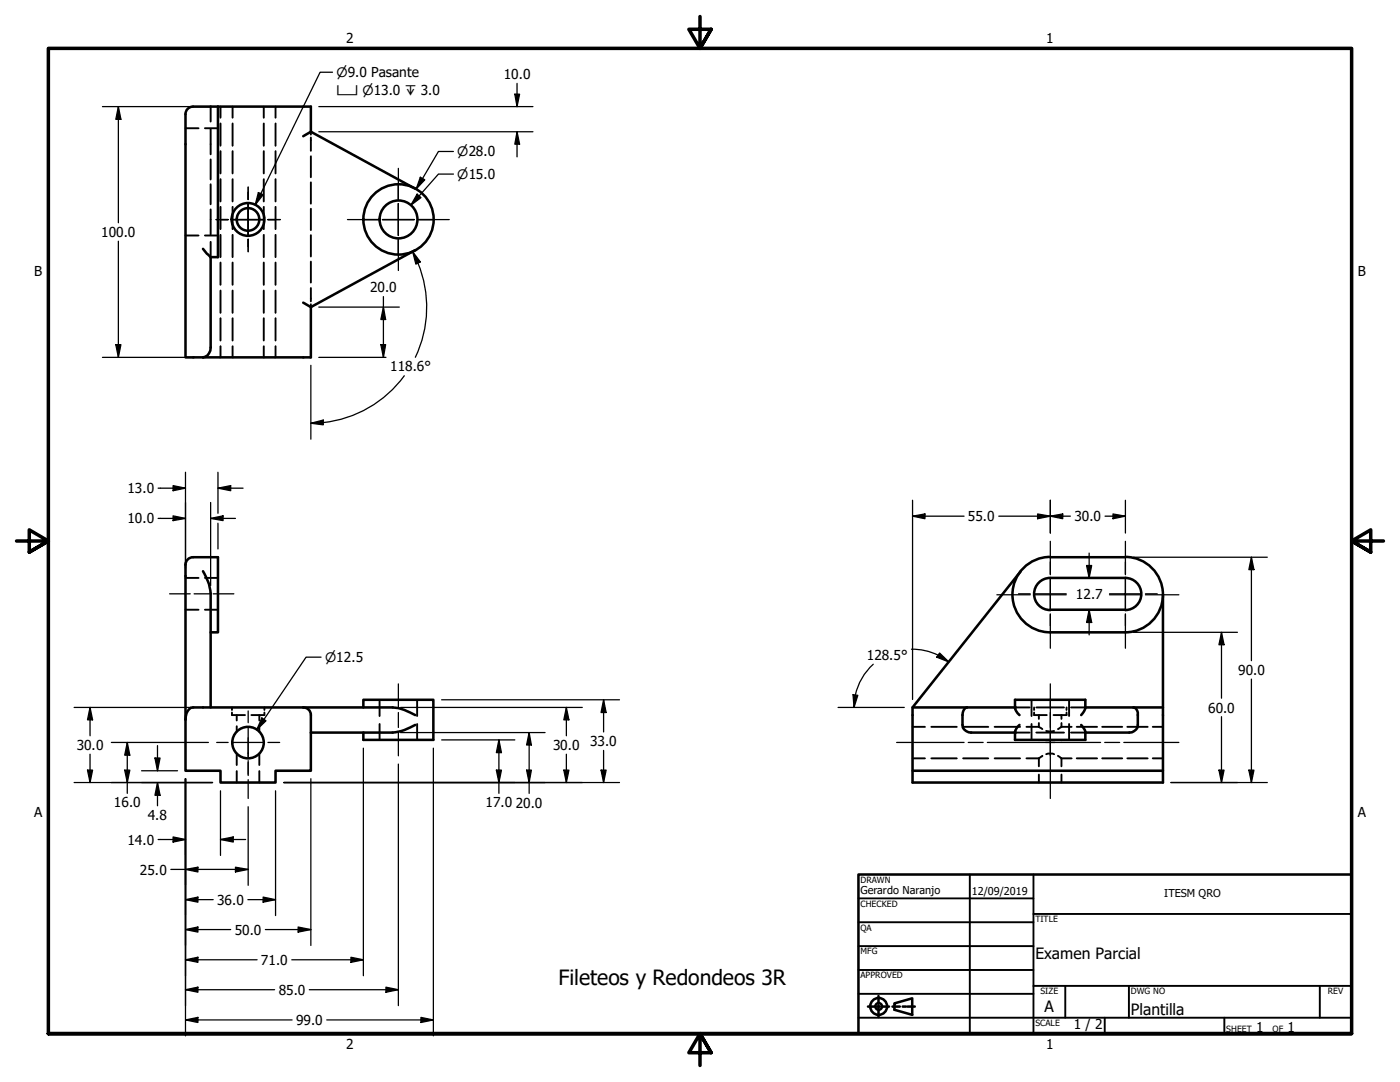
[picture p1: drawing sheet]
<svg xmlns="http://www.w3.org/2000/svg" width="279mm" height="216mm" viewBox="0 0 279 216" stroke-linecap="round" stroke-linejoin="round" font-family="sans-serif">
<!-- layer: Oculto (ANSI) -->
<g fill="none" stroke="#000" stroke-width=".38">
<path d="M37 25.6h2.6M40.9 25.6h2.6M42 21.3v3M42 25.8v5M42 31.8v4M42 36.8v4M44 21.3v2.2M44 24.6v4.5M44 30.2v4.4M44 35.8v4.4M46.4 21.3v2.2M46.4 24.6v4.5"/>
<path d="M46.4 30.2v4.4M46.4 35.8v4.4M52.6 21.3v2.2M52.6 24.6v4.5M52.6 30.2v4.4M52.6 35.8v4.4M55 21.3v2.2M55 24.6v4.5M55 30.2v4.4M55 35.8v4.4M62 26.3v.6M62 27.4v2.7"/>
<path d="M62 31.2v4.2M62 36.4v4.2M37 47h2.6M40.9 47h2.6M42 41.8v5M42 48.3v3M44 41.3v4.4M44 46.9v4.4M44 52.4v4.4M44 58v4.4M46.4 41.3v4.4M46.4 46.9v4.4"/>
<path d="M46.4 52.4v4.4M46.4 58v4.4M52.6 41.3v4.4M52.6 46.9v4.4M52.6 52.4v4.4M52.6 58v4.4M55 41.3v4.4M55 46.9v4.4M55 52.4v4.4M55 58v4.4M62 41.7v4.2M62 46.9v4.3"/>
<path d="M62 52.2v4.2M62 57.5v2.6M44 63.5v4.4M44 69.1v2.2M46.4 63.5v4.4M46.4 69.1v2.2M52.6 63.5v4.4M52.6 69.1v2.2M55 63.5v4.4M55 69.1v2.2M62 60.7v.6M37 115.3h2.6"/>
<path d="M40.9 115.3h2.6M37 121.7h2.6M40.9 121.7h2.6M75.8 139.6v3.3M83.2 139.6v3.3M205.9 139.6v3.3M213.4 139.6v3.3M46.3 142.2v.5h2.6M46.3 141.2v.5M47.2 142.7v1.1M47.2 144.9v1.1M47.2 150.4v2.3"/>
<path d="M47.2 153.9v2.2M51.8 142.7v1.1M51.8 144.9v1.1M51.8 150.4v2.3M51.8 153.9v2.2M52.8 142.2v.5h-2.6M52.8 141.2v.5M75.8 144.5v3.1M83.2 144.5v3.1M182.1 145h2.5M182.1 151.3h2.5M185.9 145h5"/>
<path d="M185.9 151.3h5M192.2 145h5M192.2 151.3h5M198.5 145h5.1M198.5 151.3h5.1M202.6 146l.1 .2h2.8M202.6 146.2h.1M202.6 141.2h.1M204.9 145h2.4M204.9 151.3h2.4M205.5 141.2h-2.8l-.1 .1M205.9 144.5v3.1"/>
<path d="M206.4 142.2v.5h2.5M206.4 141.2v.5M206.8 146.2h5.5M206.8 141.2h5.5M207.3 145l.7 .5M207.3 142.7v.7M207.3 144.3v.7M207.3 151.3v1.6M207.3 154.6v1.5M208 150.8l-.7 .5M208.8 150.5l.4-.1 1.2 .1M208.8 145.9l.8 .1 .8-.1"/>
<path d="M211.1 150.8l.7 .5M211.8 145l-.7 .5M211.8 142.7v.7M211.8 144.3v.7M211.8 151.3v1.6M211.8 154.6v1.5M211.8 145h2.1M211.8 151.3h2.1M212.9 142.2v.5h-2.7M212.9 141.2v.5M213.4 144.5v3.1M213.7 146.2h2.8"/>
<path d="M213.7 141.2h2.8M214.9 145h4M214.9 151.3h4M216.5 146.2h.1M216.5 141.2h.1M216.5 146.1v.1M216.6 141.2v.1M216.6 146v.1M220 145h4M220 151.3h4M225 145h4M225 151.3h4"/>
<path d="M230.1 145h2M230.1 151.3h2"/>
</g>
<!-- layer: Visible (ANSI) -->
<g fill="none" stroke="#000" stroke-width=".51">
<path d="M37 22.8v48.5h25v-10l20.9-11.4M38.5 21.3a1.49 1.49 0 0 0-1.5 1.5M38.5 21.3h23.5v5l20.9 11.4M43.5 21.3v30h-1.5M62 26.3l-1.5 .9M40.5 49.7l1.5 1.6M42 51.3v18a1.93 1.93 0 0 1-1.5 2M60.5 60.4l1.5 .9M38.5 111.2a1.49 1.49 0 0 0-1.5 1.5v30.9M38.5 111.2h5v15h-1.5M40.5 114a9.9 9.9 0 0 1 1.5 4.4v22.8M203.7 114l-21.6 27.2v14.9h50v-37.4"/>
<path d="M209.6 111.1a7.5 7.5 0 0 0-7.5 7.5 7.5 7.5 0 0 0 7.5 7.6h15M209.6 111.2h15M224.6 115.3a3.2 3.2 0 0 1 3.2 3.2 3.2 3.2 0 0 1-3.2 3.2M224.6 111.1a7.5 7.5 0 0 1 7.5 7.6 7.5 7.5 0 0 1-7.5 7.5M224.6 115.3h-15a3.2 3.2 0 0 0-3.2 3.2 3.2 3.2 0 0 0 3.2 3.2M209.6 121.7h15M60.5 141.2a1.49 1.49 0 0 1 1.5 1.5M62 142.7v11.1h-7v2.3h-11v-2.3h-7v-10.2M72.5 141.2v-1.6h14v8h-14v-1.4M82.9 142.7l-2.2-1-1.2-.4-1.1-.1h-39.9a1.73 1.73 0 0 0-1.4 1.7l-.1 .7M82.9 144.7a10.6 10.6 0 0 1-4.5 1.5h-16.4M182.1 141.2h20.5"/>
<path d="M182.1 153.8h50M193 141.2a1.36 1.36 0 0 0-.9 1.5v2a1.6 1.6 0 0 0 1.7 1.5h8.8M203.5 144.7l-.4 .3a2.8 2.8 0 0 0-.5 2.6h14l-.1-1.9-.7-1M203.5 142.7l-.4-.4a2.86 2.86 0 0 1-.5-2.7h14a2.86 2.86 0 0 1-.5 2.7l-.3 .4M216.6 141.2h15.5M226.2 141.2a1.22 1.22 0 0 1 .9 1.5v2a1.6 1.6 0 0 1-1.7 1.5h-8.8"/>
<circle cx="49.5" cy="43.8" r="2.25"/>
<circle cx="49.5" cy="43.8" r="3.3"/>
<circle cx="79.5" cy="43.8" r="3.8"/>
<circle cx="79.5" cy="43.8" r="7"/>
<circle cx="49.5" cy="148.2" r="3.1"/>
</g>
<!-- layer: Oculto (ANSI) -->
<g fill="#000">
<circle cx="202.7" cy="141.2" r=".19"/>
<circle cx="202.7" cy="146.2" r=".19"/>
</g>
<!-- layer: Borde (ANSI) -->
<path d="M139.7 3.3v6.4l-2.2-3.9h4.4l-2.2 3.9 2.2-3.9M3.3 107.9h6.4l-3.9-2.2v4.5l3.9-2.3-3.9 2.3M276.1 107.9h-6.4l3.9-2.2v4.5l-3.9-2.3 3.9 2.3M9.7 206.2v-196.5h260v196.5h-260h260M141.9 210.1l-2.2-3.9 2.2 3.9h-4.4l2.2-3.9v6.4" fill="none" stroke="#000" stroke-width=".7"/>
<g fill="none" stroke="#000" stroke-width=".51">
<path d="M171.3 174.5h98.4v31.7h-98.4zM175.3 198.8v1.4M173.2 200.9h1.4M175.1 200.9h.5M175.3 200.6v.5M175.3 201.5v1.4M176 200.9h1.4M178.1 200.9h1.5M178.5 200.2l3.6-1v3.3l-3.6-1zM180.1 200.9h.7M181.1 200.9h1.5"/>
<circle cx="175.4" cy="200.8" r="1.68"/>
<circle cx="175.4" cy="200.8" r=".67"/>
</g>
<g fill="none" stroke="#000" stroke-width=".38">
<path d="M171.3 179.3h34.9M193.5 174.5v31.7M206.2 174.5v31.7M171.3 184h34.9M171.3 188.8h34.9M171.3 193.5h34.9M171.3 198.3h34.9M206.2 196.7h63.5M206.2 182.4h63.5M212.6 196.7v6.4M225.3 196.7v6.4M263.4 196.7v6.4"/>
<path d="M171.3 203.1h98.4M220.5 203.1v3.1M244.3 203.1v3.1"/>
</g>
<!-- layer: Eje (ANSI) -->
<g fill="none" stroke="#000" stroke-width=".25">
<path d="M33.8 118.5h4.2M38.7 118.5h3.1M42.5 118.5h4.2M79.5 136.5v4.9M209.6 139.5v8.7M209.6 136.5v4.9M49.5 147.2v3.7M49.5 151.8v2.9M49.5 155.6v3.7M79.5 142.2v3M79.5 146v4.8M178.9 148.1h13.5"/>
<path d="M193.2 148.1h3M197 148.1h22.6M209.6 148.1v11.2M209.6 142.2v3M209.6 146v4.8M220.5 148.1h3M224.3 148.1h11"/>
</g>
<!-- layer: Marca de centro (ANSI) -->
<g fill="none" stroke="#000" stroke-width=".25">
<path d="M49.5 37.3v2.5M79.5 33.6v6.2M43.1 43.8h2.4M46.4 43.8h6.3M49.5 40.6v6.4M49.5 47.8v2.4M53.5 43.8h2.4M69.3 43.8h6.3M76.3 43.8h6.4M79.5 40.6v6.4M79.5 47.8v6.2M83.5 43.8h6.2"/>
<path d="M198.9 118.7h6.7M203.3 118.5h2.3M206.4 118.5h6.4M206.4 118.7h6.4M209.6 108v6.7M209.6 115.3v6.6M224.6 115.3v3.2h-3.2M224.6 115.5v3.2h-3.2M224.6 108v6.7M224.6 118.7h3.2M227.8 118.5h-3.2v3.4M228.6 118.5h2.3"/>
<path d="M228.6 118.7h6.7M209.6 122.5v6.8M224.6 122.5v6.8M43.2 148.1h2.3M46.4 148.1h6.3M49.5 141.9v2.3M49.5 145v6.3M49.5 152.1v2.4M53.5 148.1h2.3"/>
</g>
<!-- layer: Cota (ANSI) -->
<g fill="none" stroke="#000" stroke-width=".25">
<path d="M102.7 18.8h1l-.5 2.5zM103.2 16.6v4.7M20.4 21.3h21.5M23.6 21.3l.5 2.5h-1zM23.6 21.3v23.1M63.6 21.3h42.8M63.6 26.3h42.8M83.2 38.7l.8 .7-2 1.6zM83.9 35.4l.9 .5-1.7 1.8zM90.5 30.2h-3l-4.4 7.5M90.5 34.7h-3l-5.5 6.3M103.2 26.3l.5 2.5h-1z"/>
<path d="M103.2 26.3v5M23.6 48.1v23.2M76.5 59.2v12.1M82.4 50.2l1.5 2.1-.9 .4zM82.4 50.2l1 2.3M83.4 52.5a23.1 23.1 0 0 1-.5 18.8M20.4 71.3h18.5M23.1 68.8h1l-.5 2.5zM62 72.9v14.7M63.6 71.3h13.4M63.6 61.3h16.1M76 68.8h1l-.5 2.5z"/>
<path d="M76.5 61.3l.5 2.5h-1zM80.7 75a23.1 23.1 0 0 1-16.2 9.3M31.6 97.4h5.4M34.5 96.9l2.5 .5-2.5 .5zM37 94.2v19.1M43.5 97.4l2.5-.5v1zM43.5 97.4h5M43.5 94.2v8.2M62 84.5l2.5-.7v1zM64.5 84.3l-2.5 .2M182.1 99.8v39.8M209.6 99.8v6.6"/>
<path d="M224.6 99.8v6.6M31.6 103.4h5.4M34.5 102.9l2.5 .5-2.5 .5zM42 103.4l2.5-.5v1zM42 103.4h5M42 100.3v16.5M43.5 104.4v5.1M182.1 103l2.5-.4v.9zM182.1 103h10.3M199.3 103h14.3M207.1 102.6l2.5 .4-2.5 .5zM209.6 103l2.5-.4v.9z"/>
<path d="M216.9 112.8h1l-.5 2.5zM217.4 110.4v4.9M220.5 103h4.1M222.1 102.6l2.5 .4-2.5 .5zM226.2 111.2h26.7M249.7 111.2l.6 2.5h-1.1zM249.7 111.2v20.6M64.1 131.1h-3l-9.9 14.5M88.1 139.6h35.5M120.5 139.6l.5 2.6h-1zM120.5 139.6v6.4M170.2 138.6l1 .1-.8 2.5z"/>
<path d="M174.3 132.5a11.7 11.7 0 0 0-3.6 6.2l-.3 2.5M181.9 129.5a11.7 11.7 0 0 1 5.3 1.2M187.3 130.7l2.1 1.4M187.5 130.3l1.9 1.8-2.5-1zM217.4 121.7l.5 2.5h-1zM217.4 121.7v5M226.2 126.2h20.8M243.8 126.2l.5 2.5h-1zM243.8 126.2v13.1M249.7 135.5v20.6M14.8 141.2h24.1M14.8 156.1h27.6"/>
<path d="M17.5 153.7h1l-.5 2.4zM18 141.2l.5 2.4h-1zM18 141.2v5.6M18 150.5v5.6M22.2 148.1h19.4M24.9 153.7h1l-.5 2.4zM25.4 148.1l.5 2.6h-1zM25.4 148.1v10.2M28.3 153.8h7.1M30.9 151.3h1l-.5 2.5zM31.4 156.1l.5 2.6h-1zM31.4 148.8v5"/>
<path d="M31.4 156.1v4.7M37 155.4v51.3M44 157.8v12.9M52.3 143.3l.8 .5-1.9 1.8zM55 157.8v24.9M56.6 156.1h67M62 155.4v33.3M72.5 149.3v45.4M79.5 152.5v48.2M79.9 141.2h36.3M79.9 146.2h28.9M86.5 149.3v57.4"/>
<path d="M88.1 147.6h14.6M99.1 153.7h1l-.5 2.4zM99.6 147.6l.5 2.6h-1zM99.6 147.6v10.7M105.1 153.7h.9l-.4 2.4zM105.6 146.2l.4 2.5h-.9zM105.6 146.2v12.1M112.5 153.7h1l-.5 2.4zM113 141.2l.5 2.4h-1zM113 141.2v5.6M113 150.5v5.6M120 153.7h1l-.5 2.4z"/>
<path d="M120.5 149.7v6.4M167.3 141.2h13.2M233.7 156.1h19.2M243.3 153.7h1l-.5 2.4zM243.8 143v13.1M249.2 153.7h1.1l-.6 2.4zM31.6 167.5h5.4M34.1 173.5h15.4M34.5 167l2.5 .5-2.5 .5zM37 173.5l2.5-.5v1zM37 179.5l2.5-.5v1zM37 179.5h5.5"/>
<path d="M44 167.5l2.5-.5v1zM44 167.5h5M47 173l2.5 .5-2.5 .5zM49.5 179.5h5.5M49.5 161v15.7M52.5 179l2.5 .5-2.5 .5zM37 185.5l2.5-.5v1zM37 191.5l2.5-.5v1zM37 197.5l2.5-.5v1zM37 185.5h9M37 191.5h14.3M37 197.5h17.8"/>
<path d="M53 185.5h9M58.2 191.5h14.3M59.5 185l2.5 .5-2.5 .5zM61.7 197.5h17.8M70 191l2.5 .5-2.5 .5zM77 197l2.5 .5-2.5 .5zM37 203.5l2.5-.5v1zM37 203.5h21.3M65.2 203.5h21.3M84 203l2.5 .5-2.5 .5z"/>
</g>
<g fill="#000">
<path d="M102.7 18.8h1l-.5 2.5z" fill-rule="evenodd"/>
<path d="M23.6 21.3l.5 2.5h-1z" fill-rule="evenodd"/>
<path d="M83.2 38.7l.8 .7-2 1.6z" fill-rule="evenodd"/>
<path d="M83.9 35.4l.9 .5-1.7 1.8z" fill-rule="evenodd"/>
<path d="M103.2 26.3l.5 2.5h-1z" fill-rule="evenodd"/>
<path d="M82.4 50.2l1.5 2.1-.9 .4z" fill-rule="evenodd"/>
<path d="M23.1 68.8h1l-.5 2.5z" fill-rule="evenodd"/>
<path d="M76 68.8h1l-.5 2.5z" fill-rule="evenodd"/>
<path d="M76.5 61.3l.5 2.5h-1z" fill-rule="evenodd"/>
<path d="M34.5 96.9l2.5 .5-2.5 .5z" fill-rule="evenodd"/>
<path d="M43.5 97.4l2.5-.5v1z" fill-rule="evenodd"/>
<path d="M62 84.5l2.5-.7v1z" fill-rule="evenodd"/>
<path d="M34.5 102.9l2.5 .5-2.5 .5z" fill-rule="evenodd"/>
<path d="M42 103.4l2.5-.5v1z" fill-rule="evenodd"/>
<path d="M182.1 103l2.5-.4v.9z" fill-rule="evenodd"/>
<path d="M207.1 102.6l2.5 .4-2.5 .5z" fill-rule="evenodd"/>
<path d="M209.6 103l2.5-.4v.9z" fill-rule="evenodd"/>
<path d="M216.9 112.8h1l-.5 2.5z" fill-rule="evenodd"/>
<path d="M222.1 102.6l2.5 .4-2.5 .5z" fill-rule="evenodd"/>
<path d="M249.7 111.2l.6 2.5h-1.1z" fill-rule="evenodd"/>
<path d="M170.2 138.6l1 .1-.8 2.5z" fill-rule="evenodd"/>
<path d="M187.5 130.3l1.9 1.8-2.5-1z" fill-rule="evenodd"/>
<path d="M217.4 121.7l.5 2.5h-1z" fill-rule="evenodd"/>
<path d="M243.8 126.2l.5 2.5h-1z" fill-rule="evenodd"/>
<path d="M17.5 153.7h1l-.5 2.4z" fill-rule="evenodd"/>
<path d="M18 141.2l.5 2.4h-1z" fill-rule="evenodd"/>
<path d="M24.9 153.7h1l-.5 2.4z" fill-rule="evenodd"/>
<path d="M25.4 148.1l.5 2.6h-1z" fill-rule="evenodd"/>
<path d="M30.9 151.3h1l-.5 2.5z" fill-rule="evenodd"/>
<path d="M31.4 156.1l.5 2.6h-1z" fill-rule="evenodd"/>
<path d="M52.3 143.3l.8 .5-1.9 1.8z" fill-rule="evenodd"/>
<path d="M99.1 153.7h1l-.5 2.4z" fill-rule="evenodd"/>
<path d="M99.6 147.6l.5 2.6h-1z" fill-rule="evenodd"/>
<path d="M105.1 153.7h.9l-.4 2.4z" fill-rule="evenodd"/>
<path d="M105.6 146.2l.4 2.5h-.9z" fill-rule="evenodd"/>
<path d="M112.5 153.7h1l-.5 2.4z" fill-rule="evenodd"/>
<path d="M113 141.2l.5 2.4h-1z" fill-rule="evenodd"/>
<path d="M120 153.7h1l-.5 2.4z" fill-rule="evenodd"/>
<path d="M120.5 139.6l.5 2.6h-1z" fill-rule="evenodd"/>
<path d="M243.3 153.7h1l-.5 2.4z" fill-rule="evenodd"/>
<path d="M249.2 153.7h1.1l-.6 2.4z" fill-rule="evenodd"/>
<path d="M34.5 167l2.5 .5-2.5 .5z" fill-rule="evenodd"/>
<path d="M37 173.5l2.5-.5v1z" fill-rule="evenodd"/>
<path d="M37 179.5l2.5-.5v1z" fill-rule="evenodd"/>
<path d="M44 167.5l2.5-.5v1z" fill-rule="evenodd"/>
<path d="M47 173l2.5 .5-2.5 .5z" fill-rule="evenodd"/>
<path d="M37 185.5l2.5-.5v1z" fill-rule="evenodd"/>
<path d="M37 191.5l2.5-.5v1z" fill-rule="evenodd"/>
<path d="M37 197.5l2.5-.5v1z" fill-rule="evenodd"/>
<path d="M52.5 179l2.5 .5-2.5 .5z" fill-rule="evenodd"/>
<path d="M59.5 185l2.5 .5-2.5 .5z" fill-rule="evenodd"/>
<path d="M70 191l2.5 .5-2.5 .5z" fill-rule="evenodd"/>
<path d="M77 197l2.5 .5-2.5 .5z" fill-rule="evenodd"/>
<path d="M37 203.5l2.5-.5v1z" fill-rule="evenodd"/>
<path d="M84 203l2.5 .5-2.5 .5z" fill-rule="evenodd"/>
</g>
<path d="M66.4 14.4h-2.5l-13 26.5M51.6 38.4l.9 .5-1.6 2z" fill="none" stroke="#000" stroke-width=".25"/>
<path d="M51.6 38.4l.9 .5-1.6 2z" fill-rule="evenodd" fill="#000"/>
<text font-size="4.2" x="111.4" y="196.6">Fileteos y Redondeos 3R</text>
<g font-size="3.1">
<text x="206.6" y="191.3">Examen Parcial</text>
<text x="208.5" y="202">A</text>
<text x="225.7" y="202.6">Plantilla</text>
</g>
<g font-size="2.7">
<text x="69.1" y="8.6">2</text>
<text x="208.8" y="8.6">1</text>
<text x="100.5" y="15.8">10.0</text>
<text x="20.2" y="47.3">100.0</text>
<text x="6.8" y="55">B</text>
<text x="73.9" y="58.3">20.0</text>
<text x="271" y="55">B</text>
<text x="77.9" y="74.1">118.6°</text>
<text x="25.5" y="98.4">13.0</text>
<text x="25.5" y="104.4">10.0</text>
<text x="193.2" y="104">55.0</text>
<text x="214.4" y="104">30.0</text>
<text x="214.7" y="119.5">12.7</text>
<text x="173" y="131.7">128.5°</text>
<text x="247.1" y="134.7">90.0</text>
<text x="241.1" y="142.2">60.0</text>
<text x="15.3" y="149.7">30.0</text>
<text x="110.4" y="149.7">30.0</text>
<text x="117.8" y="148.9">33.0</text>
<text x="22.7" y="161.1">16.0</text>
<text x="96.9" y="161.1">17.0</text>
<text x="102.9" y="161.2">20.0</text>
<text x="6.8" y="162.9">A</text>
<text x="29.5" y="163.6">4.8</text>
<text x="271" y="162.9">A</text>
<text x="25.5" y="168.5">14.0</text>
<text x="27.9" y="174.5">25.0</text>
<text x="43.4" y="180.5">36.0</text>
<text x="46.9" y="186.5">50.0</text>
<text x="52.1" y="192.5">71.0</text>
<text x="55.6" y="198.5">85.0</text>
<text x="59.1" y="204.5">99.0</text>
<text x="69.1" y="209.2">2</text>
<text x="208.8" y="209.2">1</text>
<text x="214.3" y="205.4">1 / 2</text>
<text x="250.7" y="205.9">1</text>
<text x="256.9" y="205.9">1</text>
</g>
<g font-size="2.6">
<text x="67.2" y="15.4">⌀9.0 Pasante</text>
<text x="67.2" y="18.9">⌴ ⌀13.0 ↧ 3.0</text>
<text x="91.2" y="31.2">⌀28.0</text>
<text x="91.2" y="35.7">⌀15.0</text>
<text x="64.9" y="132.1">⌀12.5</text>
</g>
<g font-size="2.2">
<text x="171.7" y="178.4">Gerardo Naranjo</text>
<text x="193.9" y="178.6">12/09/2019</text>
<text x="232.3" y="179">ITESM QRO</text>
</g>
<g font-size="1.7">
<text x="171.7" y="176.1">DRAWN</text>
<text x="171.7" y="180.9">CHECKED</text>
<text x="171.7" y="185.7">QA</text>
<text x="206.6" y="184">TITLE</text>
<text x="171.7" y="190.4">MFG</text>
<text x="171.7" y="195.2">APPROVED</text>
<text x="207.6" y="198.4">SIZE</text>
<text x="225.7" y="198.4">DWG NO</text>
<text x="265" y="198.4">REV</text>
<text x="206.6" y="204.7">SCALE</text>
<text x="244.7" y="205.9">SHEET</text>
<text x="253.9" y="205.9">OF</text>
</g>
</svg>
